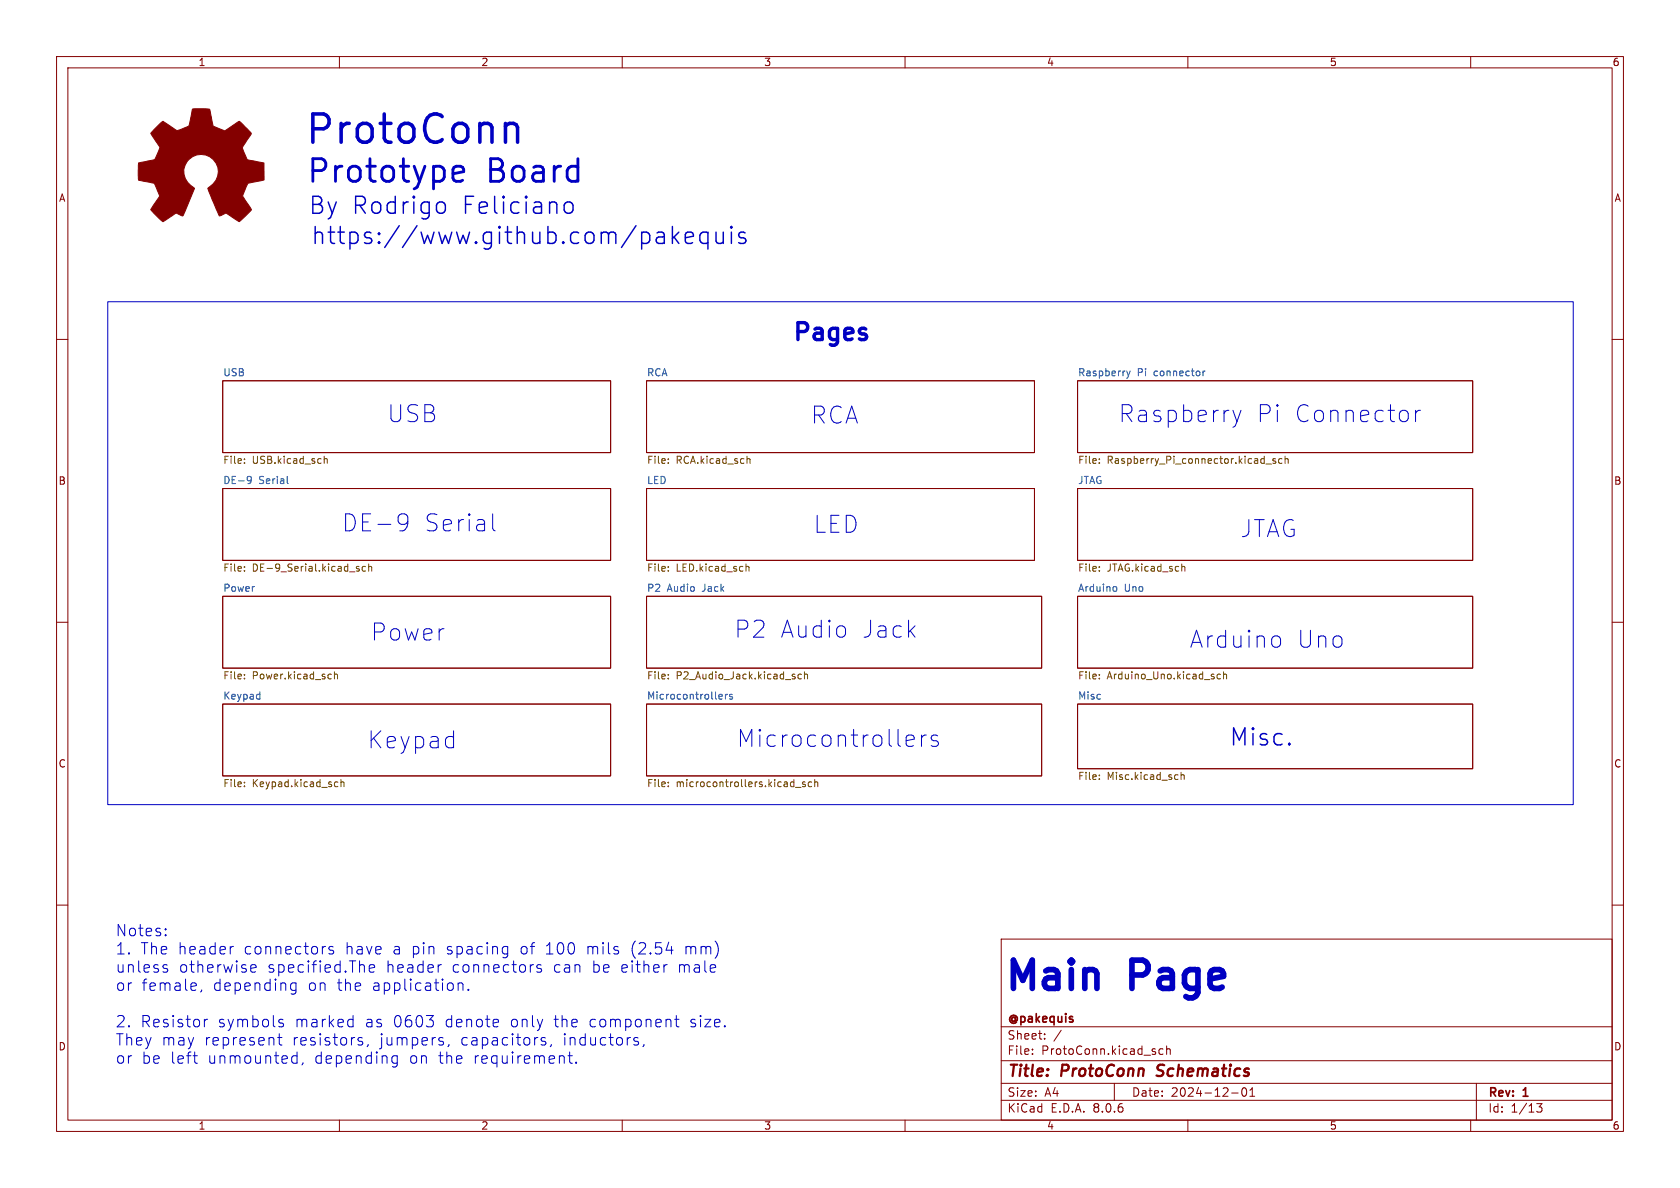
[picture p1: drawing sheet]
<svg xmlns="http://www.w3.org/2000/svg" width="297mm" height="210mm" viewBox="0 0 297 210" stroke-linecap="round" stroke-linejoin="round" font-family="sans-serif">
<g fill="none" stroke="#840000" stroke-width=".18">
<path d="M10 10h277v190h-277zM12 12h273v186h-273zM60 10v2M110 10v2M160 10v2M210 10v2M260 10v2M10 60h2M285 60h2M39.4 67.3h68.5v12.7h-68.5zM114.3 67.3h68.6v12.7h-68.6zM190.5 67.3h69.8v12.7h-69.8z"/>
<path d="M39.4 86.4h68.5v12.7h-68.5zM114.3 86.4h68.6v12.7h-68.6zM190.5 86.4h69.8v12.7h-69.8zM10 110h2M39.4 105.4h68.5v12.7h-68.5zM114.3 105.4h69.8v12.7h-69.8zM190.5 105.4h69.8v12.7h-69.8zM285 110h2M39.4 124.5h68.5v12.7h-68.5zM114.3 124.5h69.8v12.7h-69.8zM190.5 124.5h69.8v11.4h-69.8zM10 160h2"/>
<path d="M285 160h2M177 166h108v32h-108zM60 198v2M110 198v2M160 198v2M177 194.5h108M177 191.5h108M177 187.5h108M177 181.5h108M182.5 186.3v.1M182.5 185.5v.1M184.7 183.6v.1"/>
<path d="M184.7 182.8v.1M187.6 182.1l-1.3 2M197 191.5v3M205.6 185.5l-.4-.1-.3 .3v.4l.1 .2h.6M206.2 185.5l.3-.1 .3 .1 .1 .9M206.2 184.9v1.5M210 198v2M217.7 193.2h1.2M219.7 192.4l.2-.1a.81 .81 0 0 1 .6 .6 .81 .81 0 0 1-.3 .8l-.2 .1a.81 .81 0 0 1-.3-1.4zM221 193.8h.8M221 192.7l.4-.4v1.5M260 198v2"/>
<path d="M261 191.5v6.5M271.7 195.1h.9l-.5 .6 .4 .1v.7l-.2 .1-.6-.1"/>
</g>
<path d="M204.5 190.1l.2 .1M204.8 188.4l-.2 .4 .1 .2" fill="none" stroke="#840000" stroke-width=".4"/>
<g fill="none" stroke="#725600" stroke-width=".18">
<path d="M43.2 81.1v.2M43.2 81.8v.1M57.3 80.6v1.3M57.3 81.2l.2-.1h.3l.1 .8M65.2 99.7v1.3M118.1 81.1v.2M118.1 81.8v.1M131.9 99.7v1.3M132.1 81.2l.1-.1h.3l.1 .8M194.3 81.8v.1M194.3 81.1v.2M223.8 82h1"/>
<path d="M225.5 81.1h-.3l-.2 .2 .1 .1 .4 .2v.3h-.5M226.6 81.1h-.3l-.3 .2 .2 .6h.4M227.2 81.2l.2-.1h.3v.8M227.2 80.6v1.3M43.2 119.9v.1M43.2 100.2v.1M43.2 100.8v.2M43.2 119.2v.2M58.5 119.2h.1M58.6 120h-.1M59.1 118.7v1.3M59.1 119.3l.2-.1h.3l.1 .8"/>
<path d="M63.5 100.2l-.3-.1-.2 .2 .1 .2 .4 .1v.3h-.5M64.6 100.2l-.3-.1-.3 .3 .1 .5h.5M65.2 100.2l.2-.1 .3 .1v.8M118.1 119.9v.1M118.1 100.2v.1M118.1 100.8v.2M118.1 119.2v.2M131.9 100.2l.2-.1 .3 .1v.8M141.7 119.2h-.4l-.2 .2 .1 .6h.5M142.2 119.3l.2-.1h.3l.1 .8M142.2 118.7v1.3M194.3 100.2v.1"/>
<path d="M194.3 100.8v.2M194.3 119.2v.2M194.3 119.9v.1M209 100.2h.4l.1 .8M215.8 119.2h-.4l-.2 .2 .1 .6h.5M216.3 119.3l.2-.1h.3v.8M216.3 118.7v1.3M43.2 138.3v.1M43.2 138.9v.2M59.4 138.2l.3 .1M59.7 139l-.3 .1M60.3 138.3l.2-.1 .3 .1v.8"/>
<path d="M60.3 137.8v1.3M118.1 138.3v.1M118.1 138.9v.2M140.6 139.2h1M142.3 138.3l-.3-.1-.1 .2v.2l.4 .1v.3h-.4M143.5 138.3l-.4-.1-.2 .3 .1 .5h.5M144 138.3l.2-.1 .3 .1 .1 .8M144 137.8v1.3M194.3 137v.1M194.3 137.7v.1M208.1 137h.2M208.3 137.7l-.2 .1"/>
<path d="M208.8 136.5v1.3M208.8 137.1l.2-.1h.3v.8"/>
</g>
<g fill="none" stroke="#006464" stroke-width=".18">
<path d="M199.2 65.6l.3 .8M199.5 66.4l-.3 .5M199.8 65.6l-.3 .8M212.7 65.6v.8M213 65.6l-.3 .2M43.8 84.3l.4-.1 .2 .1a.84 .84 0 0 1-.3 1.2h-.3M44.4 84.8l-.2 .2-.4-.1M50.8 84.2v1.1l.2 .2M197 103.7h.3l.1 .2v.5l-.4 .1M45.8 122.7l.1 .1M45.9 122.3v1.3M45.9 123.5l-.1 .1"/>
<path d="M127.3 122.7l.3 .1 .1 .2-.6 .2M127.6 123.5l-.3 .1M128.2 122.7v.9M128.6 122.7l-.4 .3M129.5 122.8l-.3-.1-.2 .2v.2l.5 .1v.3h-.5"/>
</g>
<path d="M27.7 22.5l1.1-1.1 2.4 1.6a4.7 4.7 0 0 0 2.2-.7l.6-3h2.9a.92 .92 0 0 1 .4 1l.4 2 2.1 .8 2.4-1.6a.97 .97 0 0 1 .8 .6l1.4 1.5-1.5 2.4-.1 .2 .3 .6 .6 1.4 3 .6v3l-2.9 .6-.9 2.3 1.5 2.3-1.4 1.6a.81 .81 0 0 1-.8 .5l-2.2-1.4-1.2 .5-2.1-4.9a3.1 3.1 0 0 0 1.8-3.5 3.1 3.1 0 0 0-2.9-2.5 3.1 3.1 0 0 0-3.1 2.4 3.1 3.1 0 0 0 1.8 3.5l.1 .1-2.1 4.9-1-.5a3.5 3.5 0 0 0-1.7 1l-.8 .5-2.1-2a.93 .93 0 0 1 .4-.9l1.1-1.6-.8-2.1a3.7 3.7 0 0 0-1.9-.5l-1-.3v-2.9a.87 .87 0 0 1 .9-.3l2-.4 .6-1.4a.82 .82 0 0 0 0-1.1l-1.4-2.1z" fill="#840000" stroke="#840000" stroke-width=".18"/>
<g fill="none" stroke="#0000c2" stroke-width=".18">
<path d="M19 53.3h259.1v88.9h-259.1zM218 72.5l.7 2M218.7 74.5l-.3 .8M219.4 72.5l-.7 2M250.3 72.5v2M251.1 72.5a.77 .77 0 0 0-.8 .6M71 90.8h.5l.5 .3a1.98 1.98 0 0 1-.8 2.7M72.1 92.1l-.1 .3-.5 .3h-.5M87.1 90.8v2.6l.1 .3 .3 .1M225.8 112.4l.4 .3 .2 .3v.8l-.3 .5-.3 .1M160.6 129.9h.6l.3 .2 .1 .6-1.4 .2M161.5 131.8l-.3 .1h-.6"/>
<path d="M162.9 129.9v2M163.8 129.9a.77 .77 0 0 0-.9 .6M165.8 130.1l-.7-.2-.3 .2-.2 .3 .2 .4 1 .3 .1 .3-.1 .4-.3 .1h-.6l-.3-.1M29.1 171.2l.5 .1 .1 .3-.3 .3h-.4M29.1 170.5l.5 .1M29.3 165.2l.1 .1-.1 .1M29.3 165.2l-.1 .1 .1 .1M29.3 164.2v.2M29.3 165.2v.2M29.3 164.2l.1 .1-.1 .1M29.3 164.2l-.1 .1 .1 .1M35.7 175l-.2 .4"/>
<path d="M41.3 167.3l-.4 .1M44.3 171.2l1-.2-.1-.4-.6-.1-.3 .3 .1 1 .2 .1 .6-.1M51.4 174.7l.4 .4 .5-.1M52.3 173.7v1.7a.54 .54 0 0 1-.8 .3M52.3 173.8l-.5-.1-.4 .4M57.4 167.3h.2M58.9 167.4l-.5-.1-.3 .3 .1 .3 .7 .2 .1 .2-.1 .2-.2 .1-.6-.1M62.4 179.5v2M65.3 171.2l.9-.2-.1-.4-.5-.1-.3 .3 .1 1 .2 .1 .5-.1M77.8 170.5h.2M81 173.9a.5 .5 0 0 1 .8 .1v1.1M81 173.7v1.4"/>
<path d="M82.8 174.9l.1 .1-.1 .1M82.8 174.9l-.1 .1 .1 .1M82.8 174.9v.2M89.2 167.3l.6 .1M89.8 168.5l-.6 .1M89.8 167.3v1.6l-.4 .4M95.7 170.6l-.5-.1-.3 .3 .1 .3 .7 .2 .1 .2-.1 .3-.2 .1-.6-.1M117.8 170.5h.1M119.6 179.5v1.7l.1 .2 .3 .1M34.1 186.6h.8M34.5 187.9l.4 .1M36.1 180.2v1.3"/>
<path d="M36.7 180.2a.51 .51 0 0 0-.6 .4M49.1 183.4h.7M49.4 180.3l.2-.1 .4 .1M49.4 180.8l.4 .1 .3 .2-.1 .3-.5 .1M49.4 182.7v1.8l.1 .1 .3 .1M51.9 186.6l.6 .1M52.5 187.9l-.6 .1M52.5 186v2M53.6 187.9l-.2 .3M61.8 180.2l.6 .1M62.4 181.4l-.6 .1M63.6 183.4l.4 .1"/>
<path d="M63.6 184.1l.4 .1 .1 .3-.3 .2h-.3M65.1 184.6l-.2 .4M69.4 187.8l.3 .2 .5-.1M70.2 186.7l-.5-.1-.3 .2M70.2 186.6v1.6a.54 .54 0 0 1-.8 .3M79.4 184.6l-.2 .4M95.7 183.8l.1 .2 .6 .2 .1 .2-.1 .2-.2 .1-.5-.1M96.4 183.5l-.5-.1-.2 .3M97.5 184.6l-.2 .4M100.4 186.6h.8M100.7 186v1.7l.1 .2 .4 .1M101.8 187.8l.1 .1-.1 .1"/>
<path d="M101.8 187.8v.1v.1M101.8 187.8v.2M112.3 183.4l.5 .1M112.3 184.1l.5 .1 .1 .3-.3 .2h-.4M113.8 184.6l-.1 .4M119.3 180.2h.7"/>
</g>
<path d="M80.1 30.7l1.9-.4v-.3l-.2-.4-.4-.2h-.8l-.3 .2-.2 .4v1.5l.2 .4 .3 .2h.8l.4-.2" fill="none" stroke="#0000c2" stroke-width=".5"/>
<path d="M89.4 21.8v3.3M89.4 22.3a1.24 1.24 0 0 1 2.1 .2v2.6" fill="none" stroke="#0000c2" stroke-width=".63"/>
<path d="M101.2 36l.1 .3v.8l-.1 .3M125.2 41v3M125.2 41.2l-.3-.2h-.6l-.4 .3-.2 .3v.9l.3 .4 .3 .1h.6l.3-.1M126.6 41v1.6l.1 .3a.81 .81 0 0 0 1.2-.2M127.9 41v2M129.3 40v.3M129.3 41v2M129.3 40l-.1 .2 .1 .1M129.3 40l.1 .2-.1 .1M131.7 41.2l-.7-.2-.3 .2-.1 .3 .1 .4 1 .3 .2 .3-.2 .4-.3 .1h-.5l-.3-.1" fill="none" stroke="#0000c2" stroke-width=".25"/>
<g font-size="7" fill="#0000c2">
<text x="53.7" y="26.3">ProtoConn</text>
<text x="177" y="176.5">Main</text>
<text x="199.9" y="176.5">Page</text>
</g>
<g font-size="5.6" fill="#0000c2">
<text x="54" y="33">Prototype</text>
<text x="86.1" y="33">Board</text>
</g>
<g font-size="4.2" fill="#0000c2">
<text x="54.5" y="38.2">By Rodrigo</text>
<text x="81.8" y="38.2">Feliciano</text>
<text x="54.9" y="43.5">https://www.github.com/pakequis</text>
<text x="139.8" y="61.1">Pages</text>
<text x="68.5" y="74.9">USB</text>
<text x="143.4" y="75.1">RCA</text>
<text x="197.8" y="74.9">Raspberry</text>
<text x="222" y="74.9">Pi Connector</text>
<text x="60.5" y="94.2">DE-9</text>
<text x="74.9" y="94.2">Serial</text>
<text x="143.8" y="94.4">LED</text>
<text x="219.3" y="95.2">JTAG</text>
<text x="65.6" y="113.5">Power</text>
<text x="129.8" y="113">P2 Audio</text>
<text x="152.1" y="113">Jack</text>
<text x="210.3" y="114.8">Arduino</text>
<text x="229.2" y="114.8">Uno</text>
<text x="65" y="132.5">Keypad</text>
<text x="130.3" y="132.3">Microcontrollers</text>
<text x="217.3" y="132.2">Misc.</text>
</g>
<g font-size="2.8" fill="#0000c2">
<text x="20.3" y="165.7">Notes:</text>
<text x="20.3" y="169">1.</text>
<text x="20.3" y="172.2">unless</text>
<text x="24.8" y="169">The header</text>
<text x="31.5" y="172.2">otherwise</text>
<text x="43.1" y="169">connectors</text>
<text x="47.2" y="172.2">specified.The</text>
<text x="61" y="169">have</text>
<text x="68.2" y="172.2">header</text>
<text x="69.5" y="169">a pin</text>
<text x="79" y="169">spacing</text>
<text x="79.9" y="172.2">connectors</text>
<text x="92.1" y="169">of</text>
<text x="96.6" y="169">100</text>
<text x="97.8" y="172.2">can</text>
<text x="103.9" y="169">mils</text>
<text x="104.8" y="172.2">be</text>
<text x="109.9" y="172.2">either</text>
<text x="111.8" y="169">(2.54</text>
<text x="120" y="172.2">male</text>
<text x="121.4" y="169">mm)</text>
<text x="20.3" y="175.4">or</text>
<text x="24.9" y="175.4">female,</text>
<text x="37.6" y="175.4">depending</text>
<text x="54.4" y="175.4">on</text>
<text x="59.6" y="175.4">the</text>
<text x="65.8" y="175.4">application.</text>
<text x="20.3" y="181.8">2.</text>
<text x="20.3" y="185.1">They</text>
<text x="24.8" y="181.8">Resistor</text>
<text x="28.5" y="185.1">may</text>
<text x="36.1" y="185.1">represent</text>
<text x="38.4" y="181.8">symbols</text>
<text x="51.6" y="185.1">resistors,</text>
<text x="52.1" y="181.8">marked</text>
<text x="64.5" y="181.8">as</text>
<text x="67.1" y="185.1">jumpers,</text>
<text x="69.6" y="181.8">0603</text>
<text x="78.8" y="181.8">denote</text>
<text x="81.5" y="185.1">capacitors,</text>
<text x="90.3" y="181.8">only</text>
<text x="98.1" y="181.8">the</text>
<text x="99.6" y="185.1">inductors,</text>
<text x="104.4" y="181.8">component</text>
<text x="122.2" y="181.8">size.</text>
<text x="20.3" y="188.3">or</text>
<text x="24.9" y="188.3">be</text>
<text x="30.1" y="188.3">left</text>
<text x="36.7" y="188.3">unmounted,</text>
<text x="55.6" y="188.3">depending</text>
<text x="72.4" y="188.3">on</text>
<text x="77.6" y="188.3">the</text>
<text x="83.9" y="188.3">requirement.</text>
</g>
<g font-size="2.8" fill="#840000">
<text x="178" y="190.9">Title:</text>
<text x="187.7" y="190.9">ProtoConn</text>
<text x="205.4" y="190.9">Schematics</text>
</g>
<g font-size="2.1" fill="#840000">
<text x="178" y="184">Sheet:</text>
<text x="178" y="181.2">@pakequis</text>
<text x="178" y="186.7">File:</text>
<text x="184.1" y="186.7">ProtoConn.kicad_sch</text>
<text x="178" y="196.9">KiCad</text>
<text x="178" y="194.1">Size:</text>
<text x="184.7" y="194.1">A4</text>
<text x="185.7" y="196.9">E.D.A.</text>
<text x="193.3" y="196.9">8.0.6</text>
<text x="200" y="194.1">Date:</text>
<text x="207" y="194.1">2024-12-01</text>
<text x="263" y="194.3">Rev:</text>
<text x="263" y="196.9">Id:</text>
<text x="267.1" y="196.9">1/13</text>
<text x="269.4" y="194.3">1</text>
</g>
<g font-size="1.8" fill="#840000">
<text x="35" y="11.9">1</text>
<text x="85" y="11.9">2</text>
<text x="135" y="11.9">3</text>
<text x="185" y="11.9">4</text>
<text x="235" y="11.9">5</text>
<text x="285" y="11.9">6</text>
<text x="10.3" y="35.9">A</text>
<text x="285.3" y="35.9">A</text>
<text x="10.3" y="85.9">B</text>
<text x="285.3" y="85.9">B</text>
<text x="10.3" y="135.9">C</text>
<text x="285.3" y="135.9">C</text>
<text x="10.3" y="185.9">D</text>
<text x="285.3" y="185.9">D</text>
<text x="35" y="199.9">1</text>
<text x="85" y="199.9">2</text>
<text x="135" y="199.9">3</text>
<text x="185" y="199.9">4</text>
<text x="235" y="199.9">5</text>
<text x="285" y="199.9">6</text>
</g>
<g font-size="1.8" fill="#006464">
<text x="39.4" y="66.6">USB</text>
<text x="114.3" y="66.6">RCA</text>
<text x="190.5" y="66.6">Raspberry</text>
<text x="201" y="66.6">Pi</text>
<text x="204.1" y="66.6">connector</text>
<text x="39.4" y="85.6">DE-9</text>
<text x="45.7" y="85.6">Serial</text>
<text x="114.3" y="85.6">LED</text>
<text x="190.5" y="85.6">JTAG</text>
<text x="39.4" y="104.7">Power</text>
<text x="114.3" y="104.7">P2</text>
<text x="118" y="104.7">Audio</text>
<text x="124.3" y="104.7">Jack</text>
<text x="190.5" y="104.7">Arduino</text>
<text x="198.7" y="104.7">Uno</text>
<text x="39.4" y="123.7">Keypad</text>
<text x="114.3" y="123.7">Microcontrollers</text>
<text x="190.5" y="123.7">Misc</text>
</g>
<g font-size="1.8" fill="#725600">
<text x="39.4" y="82.3">File:</text>
<text x="44.6" y="82.3">USB.kicad_sch</text>
<text x="114.3" y="82.3">File:</text>
<text x="119.5" y="82.3">RCA.kicad_sch</text>
<text x="190.5" y="82.3">File:</text>
<text x="195.7" y="82.3">Raspberry_Pi_connector.kicad_sch</text>
<text x="39.4" y="101.4">File:</text>
<text x="44.6" y="101.4">DE-9_Serial.kicad_sch</text>
<text x="114.3" y="101.4">File:</text>
<text x="119.5" y="101.4">LED.kicad_sch</text>
<text x="190.5" y="101.4">File:</text>
<text x="195.7" y="101.4">JTAG.kicad_sch</text>
<text x="39.4" y="120.4">File:</text>
<text x="44.6" y="120.4">Power.kicad_sch</text>
<text x="114.3" y="120.4">File:</text>
<text x="119.5" y="120.4">P2_Audio_Jack.kicad_sch</text>
<text x="190.5" y="120.4">File:</text>
<text x="195.7" y="120.4">Arduino_Uno.kicad_sch</text>
<text x="39.4" y="139.5">File:</text>
<text x="44.6" y="139.5">Keypad.kicad_sch</text>
<text x="114.3" y="139.5">File:</text>
<text x="119.5" y="139.5">microcontrollers.kicad_sch</text>
<text x="190.5" y="138.2">File:</text>
<text x="195.7" y="138.2">Misc.kicad_sch</text>
</g>
</svg>
